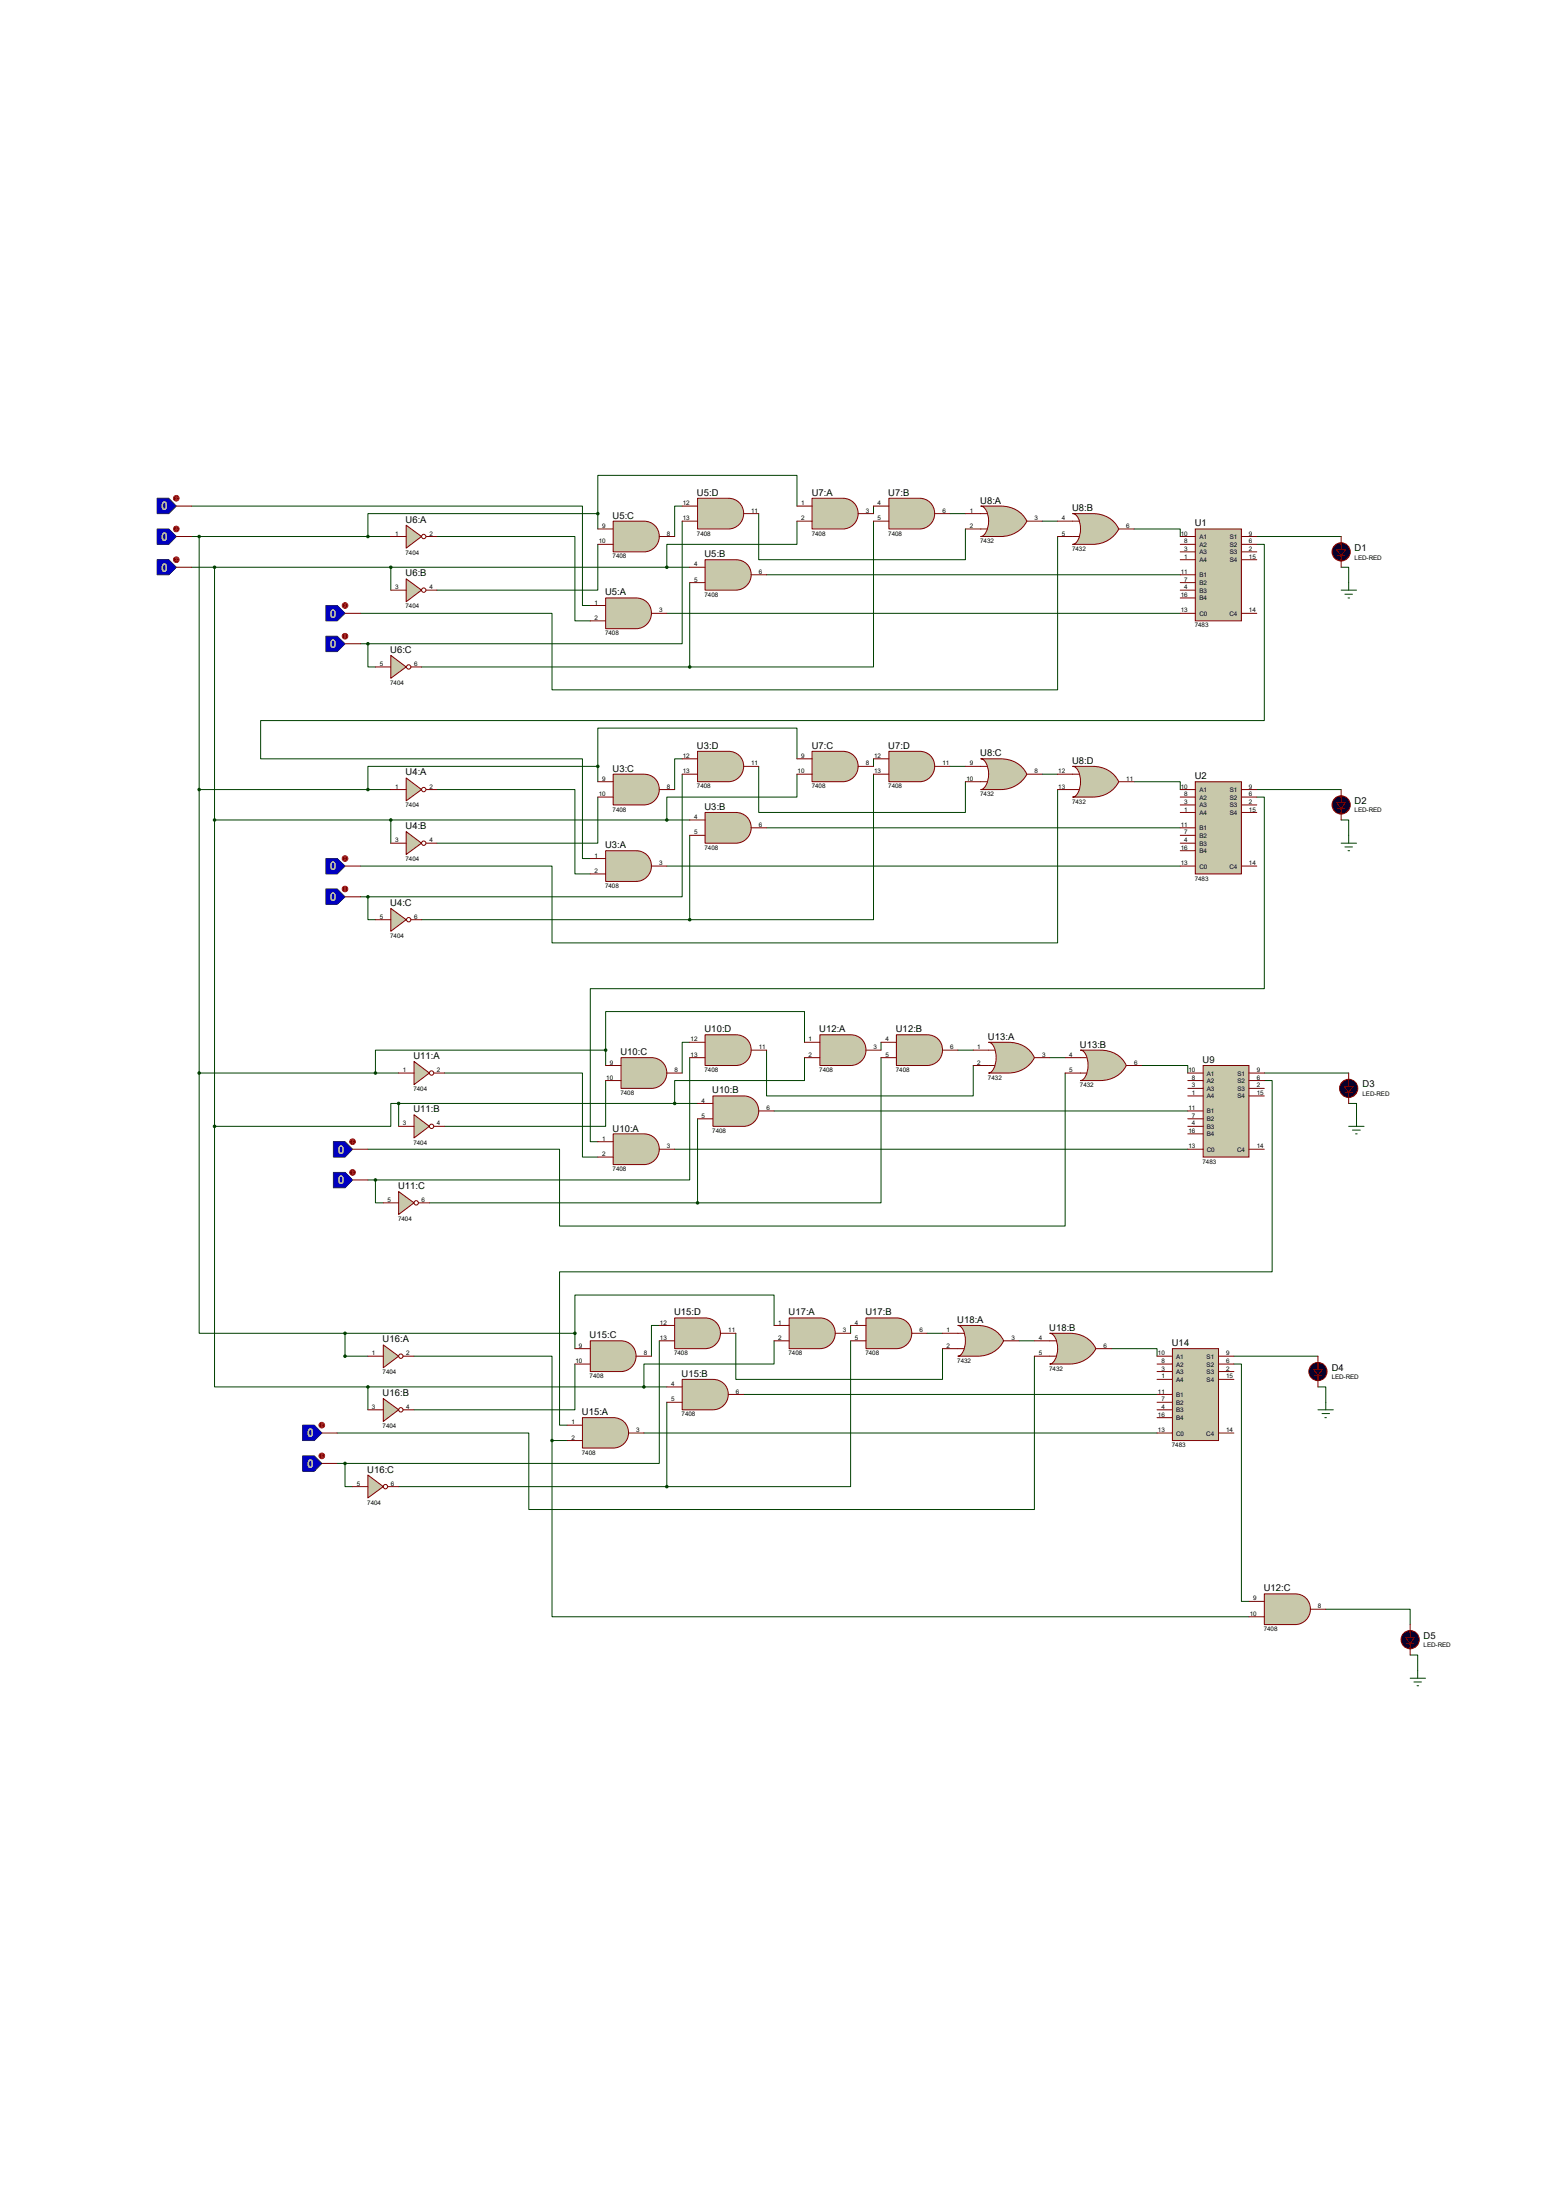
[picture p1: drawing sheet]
<svg xmlns="http://www.w3.org/2000/svg" width="210mm" height="297mm" viewBox="0 0 210 297" stroke-linecap="round" stroke-linejoin="round" font-family="sans-serif">
<g fill="none" stroke="#004000" stroke-width=".13">
<path d="M25.9 68.3h52.7v13.4h1.1M25.9 72.4h26.8M25.9 76.6h67.2M26.9 72.4v72.5M29 76.6v75.5M52.7 76.6v3.1M59 72.4h18.6v11.4h2.1M80.7 73.5v6.2h-21.7M80.7 69.3h-31v3.1M80.7 69.3v2.1M92.1 68.3h-1v4.1M92.1 70.4v16.5h-42.4"/>
<path d="M93.1 78.7v11.3M102.4 69.3v6.3h27.9v-4.2M103.5 77.6h55.8M107.6 68.3v-4.1h-26.9v5.1M107.6 70.4v3.1h-17.6v3.1M117.9 70.4v19.6h-24.8M117.9 68.3v1M128.2 69.3h2.1M140.7 70.4h2M142.7 72.4v20.7h-68.2v-10.3h-25.9M153.1 71.4h6.2v1M169.6 73.5h1v23.8h-135.4v5.1h43.4v13.5h1.1"/>
<path d="M169.6 72.4h11.4M181 76.6h1v2.1M48.6 86.9h1.1M49.7 86.9v3.1h1M56.9 90h36.2M90 82.8h69.3M26.9 106.6h25.8M29 110.7h64.1M52.7 110.7v3.1M59 106.6h18.6v11.4h2.1M80.7 107.6v6.2h-21.7M80.7 103.5h-31v3.1"/>
<path d="M80.7 103.5v2M90 116.9h69.3M92.1 102.4h-1v4.2M92.1 104.5v16.6h-42.4M93.1 112.8v11.4M102.4 103.5v6.2h27.9v-4.2M103.5 111.8h55.8M107.6 102.4v-4.1h-26.9v5.2M107.6 104.5v3.1h-17.6v3.1M117.9 104.5v19.7h-24.8M117.9 102.4v1.1M128.2 103.5h2.1"/>
<path d="M140.7 104.5h2M142.7 106.6v20.7h-68.2v-10.4h-25.9M153.1 105.5h6.2v1.1M169.6 107.6h1v25.9h-90.9v20.6h1M169.6 106.6h11.4M181 110.7h1v2.1M48.6 121.1h1.1M49.7 121.1v3.1h1M56.9 124.2h36.2M26.9 144.9v35.1h19.7M26.9 144.9h26.9M29 152.1v35.1h20.7"/>
<path d="M49.7 159.3h1M50.7 159.3v3.1h1M53.8 149h-1.1v3.1h-23.7M53.8 149v3.1M53.8 149h40.3M60 144.9h18.6v11.3h2.1M81.7 145.9v6.2h-21.7M81.7 141.8h-31v3.1M81.7 141.8v2M91.1 155.2h69.2M93.1 140.7h-1v4.2M93.1 142.8v16.5h-42.4"/>
<path d="M94.1 151v11.4M103.5 141.8v6.2h27.9v-4.2M104.5 150h55.8M108.6 140.7v-4.1h-26.9v5.2M108.6 142.8v3.1h-17.5v3.1M118.9 142.8v19.6h-24.8M118.9 140.7v1.1M129.3 141.8h2.1M141.7 142.8h2.1M143.8 144.9v20.6h-68.3v-10.3h-25.8M154.1 143.8h6.2v1.1M170.6 145.9h1.1v25.8h-96.2v20.7h1"/>
<path d="M170.6 144.9h11.4M182 149h1.1v2M58 162.4h36.1M89 178.9h-1.1v4.2M104.5 178.9v-4.1h-26.9v5.2M114.8 178.9v1.1M45.5 197.6h1.1M46.6 197.6v3.1h1M46.6 180v3.1h3.1M46.6 180h31M49.7 187.2v3.1M49.7 187.2h40.3"/>
<path d="M55.9 183.1h18.6v11.4M74.5 194.5v23.8h94.1M74.5 194.5h2M77.6 184.1v6.2h-21.7M77.6 180v2.1M86.9 193.5h69.3M89 181v16.6h-42.4M90 189.3v11.4M99.3 180v6.2h27.9v-4.1M100.4 188.3h55.8M104.5 181v3.1h-17.6v3.1M114.8 181v19.7h-24.8"/>
<path d="M125.1 180h2.1M137.5 181h2.1M139.6 183.1v20.7h-68.2v-10.3h-25.9M150 182.1h6.2v1M166.5 184.1h1.1v32.1h1M166.5 183.1h11.4M177.9 187.2h1v2.1M53.8 200.7h36.2M178.9 217.3h11.4v2M190.3 223.4h1v2.1"/>
</g>
<path d="M161.3 71.4h6.3v12.4h-6.3z" fill="#c8c8aa" stroke="#800000" stroke-width=".13"/>
<g fill="none" stroke="#800000" stroke-width=".13">
<path d="M159.3 72.4h2M159.3 73.5h2M159.3 74.5h2M159.3 75.6h2M159.3 77.6h2M159.3 78.7h2M159.3 79.7h2M167.6 72.4h2M167.6 73.5h2M167.6 74.5h2M167.6 75.6h2M159.3 80.7h2"/>
<path d="M159.3 82.8h2M167.6 82.8h2"/>
</g>
<path d="M21.2 67.3h1.6l1 1-1 1h-1.6z" fill="#0000c0" stroke="#000080" stroke-width=".13"/>
<path d="M23.8 68.3h2.1" fill="none" stroke="#800000" stroke-width=".13"/>
<circle cx="23.8" cy="67.3" r=".38" fill="#400000" stroke="#f00" stroke-width=".13"/>
<path d="M23.7 67.2l.1-.1v.4M23.7 67.4l.1 .1M23.8 67.1l.2 .1M24 67.4l-.2 .1" fill="none" stroke="#f00" stroke-width=".13"/>
<path d="M21.2 71.4h1.6l1 1-1 1.1h-1.6z" fill="#0000c0" stroke="#000080" stroke-width=".13"/>
<path d="M23.8 72.4h2.1" fill="none" stroke="#800000" stroke-width=".13"/>
<circle cx="23.8" cy="71.4" r=".38" fill="#400000" stroke="#f00" stroke-width=".13"/>
<path d="M23.7 71.3l.1-.1v.4M23.7 71.5l.1 .1M23.8 71.2l.2 .1M24 71.5l-.2 .1" fill="none" stroke="#f00" stroke-width=".13"/>
<path d="M21.2 75.6h1.6l1 1-1 1h-1.6z" fill="#0000c0" stroke="#000080" stroke-width=".13"/>
<path d="M23.8 76.6h2.1" fill="none" stroke="#800000" stroke-width=".13"/>
<circle cx="23.8" cy="75.6" r=".38" fill="#400000" stroke="#f00" stroke-width=".13"/>
<path d="M23.7 75.4h.1v.3M23.7 75.6l.1 .1M23.8 75.4h.2M24 75.6l-.2 .1" fill="none" stroke="#f00" stroke-width=".13"/>
<path d="M81.7 80.7h4.2a2.07 2.07 0 0 1 2 2.1 2.07 2.07 0 0 1-2 2.1h-4.2z" fill="#c8c8aa" stroke="#800000" stroke-width=".13"/>
<path d="M79.7 81.7h2M79.7 83.8h2M87.9 82.8h2.1" fill="none" stroke="#800000" stroke-width=".13"/>
<path d="M54.8 70.9l2.1 1.5-2.1 1.6z" fill="#c8c8aa" stroke="#800000" stroke-width=".13"/>
<g fill="none" stroke="#800000" stroke-width=".13">
<path d="M52.7 72.4h2.1M57.5 72.4h1.5"/>
<circle cx="57.2" cy="72.4" r=".3"/>
</g>
<path d="M95.2 75.6h4.1a2.05 2.05 0 0 1 2.1 2 2.05 2.05 0 0 1-2.1 2.1h-4.1z" fill="#c8c8aa" stroke="#800000" stroke-width=".13"/>
<path d="M93.1 76.6h2.1M93.1 78.7h2.1M101.4 77.6h2.1" fill="none" stroke="#800000" stroke-width=".13"/>
<path d="M82.8 70.4h4.1a2.07 2.07 0 0 1 2.1 2 2.07 2.07 0 0 1-2.1 2.1h-4.1z" fill="#c8c8aa" stroke="#800000" stroke-width=".13"/>
<path d="M80.7 71.4h2.1M80.7 73.5h2.1M89 72.4h2.1" fill="none" stroke="#800000" stroke-width=".13"/>
<path d="M54.8 78.1l2.1 1.6-2.1 1.5z" fill="#c8c8aa" stroke="#800000" stroke-width=".13"/>
<g fill="none" stroke="#800000" stroke-width=".13">
<path d="M52.7 79.7h2.1M57.5 79.7h1.5"/>
<circle cx="57.2" cy="79.7" r=".3"/>
</g>
<g fill="#004000" stroke="#004000" stroke-width=".13">
<circle cx="52.7" cy="76.6" r=".17"/>
<circle cx="49.7" cy="72.4" r=".17"/>
</g>
<path d="M94.1 67.3h4.2a2.07 2.07 0 0 1 2.1 2 2.07 2.07 0 0 1-2.1 2.1h-4.2z" fill="#c8c8aa" stroke="#800000" stroke-width=".13"/>
<path d="M92.1 68.3h2M92.1 70.4h2M100.4 69.3h2" fill="none" stroke="#800000" stroke-width=".13"/>
<path d="M44 85.9h1.5l1.1 1-1.1 1.1h-1.5z" fill="#0000c0" stroke="#000080" stroke-width=".13"/>
<path d="M46.6 86.9h2" fill="none" stroke="#800000" stroke-width=".13"/>
<circle cx="46.6" cy="85.9" r=".38" fill="#400000" stroke="#f00" stroke-width=".13"/>
<path d="M46.4 85.8l.2-.1v.4M46.5 86l.1 .1M46.6 85.7l.1 .1M46.7 86l-.1 .1" fill="none" stroke="#f00" stroke-width=".13"/>
<path d="M52.7 88.5l2.1 1.5-2.1 1.6z" fill="#c8c8aa" stroke="#800000" stroke-width=".13"/>
<g fill="none" stroke="#800000" stroke-width=".13">
<path d="M50.7 90h2M55.5 90h1.4"/>
<circle cx="55.2" cy="90" r=".3"/>
</g>
<circle cx="49.7" cy="86.9" r=".17" fill="#004000" stroke="#004000" stroke-width=".13"/>
<path d="M109.6 67.3h4.1a2.07 2.07 0 0 1 2.1 2 2.07 2.07 0 0 1-2.1 2.1h-4.1z" fill="#c8c8aa" stroke="#800000" stroke-width=".13"/>
<path d="M107.6 68.3h2M107.6 70.4h2M115.8 69.3h2.1" fill="none" stroke="#800000" stroke-width=".13"/>
<g fill="#004000" stroke="#004000" stroke-width=".13">
<circle cx="80.7" cy="69.3" r=".17"/>
<circle cx="90" cy="76.6" r=".17"/>
</g>
<path d="M120 67.3h4.1a2.07 2.07 0 0 1 2.1 2 2.07 2.07 0 0 1-2.1 2.1h-4.1z" fill="#c8c8aa" stroke="#800000" stroke-width=".13"/>
<path d="M117.9 68.3h2.1M117.9 70.4h2.1M126.2 69.3h2" fill="none" stroke="#800000" stroke-width=".13"/>
<circle cx="93.1" cy="90" r=".17" fill="#004000" stroke="#004000" stroke-width=".13"/>
<path d="M44 81.7h1.5l1.1 1.1-1.1 1h-1.5z" fill="#0000c0" stroke="#000080" stroke-width=".13"/>
<path d="M46.6 82.8h2" fill="none" stroke="#800000" stroke-width=".13"/>
<circle cx="46.6" cy="81.7" r=".38" fill="#400000" stroke="#f00" stroke-width=".13"/>
<path d="M46.4 81.7l.2-.2v.5M46.5 81.9l.1 .1M46.6 81.5l.1 .2M46.7 81.9l-.1 .1" fill="none" stroke="#f00" stroke-width=".13"/>
<path d="M132.4 68.3h2.7a3.8 3.8 0 0 1 3.5 2.1 3.9 3.9 0 0 1-3.5 2h-2.7a1.54 1.54 0 0 0 1-1.4 2.78 2.78 0 0 0-.7-2.6z" fill="#c8c8aa" stroke="#800000" stroke-width=".13"/>
<path d="M130.3 69.3h2.9M130.3 71.4h2.9M138.6 70.4h2.1" fill="none" stroke="#800000" stroke-width=".13"/>
<path d="M144.8 69.3h2.7a3.7 3.7 0 0 1 3.5 2.1 3.9 3.9 0 0 1-3.5 2.1h-2.7a1.49 1.49 0 0 0 1-1.4 2.91 2.91 0 0 0-.7-2.7z" fill="#c8c8aa" stroke="#800000" stroke-width=".13"/>
<path d="M142.7 70.4h2.9M142.7 72.4h2.9M151 71.4h2.1M180.5 75h1M181 72.4v1.8M181 75v1.6" fill="none" stroke="#800000" stroke-width=".13"/>
<g fill="#000" stroke="#800000" stroke-width=".13">
<path d="M180.4 74.2h1.2l-.6 .8z"/>
<circle cx="181" cy="74.5" r="1.23"/>
</g>
<path d="M181 79.7h2.1M182 78.7v1M181.5 80.2h1M181.9 80.7h.3" fill="none" stroke="#004000" stroke-width=".13"/>
<path d="M161.3 105.5h6.3v12.5h-6.3z" fill="#c8c8aa" stroke="#800000" stroke-width=".13"/>
<g fill="none" stroke="#800000" stroke-width=".13">
<path d="M159.3 106.6h2M159.3 107.6h2M159.3 108.7h2M159.3 109.7h2M159.3 111.8h2M159.3 112.8h2M159.3 113.8h2M159.3 114.9h2M159.3 116.9h2M167.6 106.6h2M167.6 107.6h2M167.6 108.7h2"/>
<path d="M167.6 109.7h2M167.6 116.9h2"/>
</g>
<path d="M81.7 114.9h4.2a2.07 2.07 0 0 1 2 2 2.07 2.07 0 0 1-2 2.1h-4.2z" fill="#c8c8aa" stroke="#800000" stroke-width=".13"/>
<path d="M79.7 115.9h2M79.7 118h2M87.9 116.9h2.1" fill="none" stroke="#800000" stroke-width=".13"/>
<path d="M54.8 105l2.1 1.6-2.1 1.5z" fill="#c8c8aa" stroke="#800000" stroke-width=".13"/>
<g fill="none" stroke="#800000" stroke-width=".13">
<path d="M52.7 106.6h2.1M57.5 106.6h1.5"/>
<circle cx="57.2" cy="106.6" r=".3"/>
</g>
<path d="M95.2 109.7h4.1a2.07 2.07 0 0 1 2.1 2.1 2.07 2.07 0 0 1-2.1 2h-4.1z" fill="#c8c8aa" stroke="#800000" stroke-width=".13"/>
<path d="M93.1 110.7h2.1M93.1 112.8h2.1M101.4 111.8h2.1" fill="none" stroke="#800000" stroke-width=".13"/>
<path d="M82.8 104.5h4.1a2.07 2.07 0 0 1 2.1 2.1 2.07 2.07 0 0 1-2.1 2.1h-4.1z" fill="#c8c8aa" stroke="#800000" stroke-width=".13"/>
<path d="M80.7 105.5h2.1M80.7 107.6h2.1M89 106.6h2.1" fill="none" stroke="#800000" stroke-width=".13"/>
<path d="M54.8 112.3l2.1 1.5-2.1 1.6z" fill="#c8c8aa" stroke="#800000" stroke-width=".13"/>
<g fill="none" stroke="#800000" stroke-width=".13">
<path d="M52.7 113.8h2.1M57.5 113.8h1.5"/>
<circle cx="57.2" cy="113.8" r=".3"/>
</g>
<g fill="#004000" stroke="#004000" stroke-width=".13">
<circle cx="52.7" cy="110.7" r=".17"/>
<circle cx="49.7" cy="106.6" r=".17"/>
</g>
<path d="M94.1 101.4h4.2a2.05 2.05 0 0 1 2.1 2.1 2.05 2.05 0 0 1-2.1 2h-4.2z" fill="#c8c8aa" stroke="#800000" stroke-width=".13"/>
<path d="M92.1 102.4h2M92.1 104.5h2M100.4 103.5h2" fill="none" stroke="#800000" stroke-width=".13"/>
<path d="M44 120h1.5l1.1 1.1-1.1 1h-1.5z" fill="#0000c0" stroke="#000080" stroke-width=".13"/>
<path d="M46.6 121.1h2" fill="none" stroke="#800000" stroke-width=".13"/>
<circle cx="46.6" cy="120" r=".38" fill="#400000" stroke="#f00" stroke-width=".13"/>
<path d="M46.4 119.9l.2-.1v.4M46.6 119.8l.1 .1M46.5 120.1l.1 .1M46.7 120.1l-.1 .1" fill="none" stroke="#f00" stroke-width=".13"/>
<path d="M52.7 122.6l2.1 1.6-2.1 1.5z" fill="#c8c8aa" stroke="#800000" stroke-width=".13"/>
<g fill="none" stroke="#800000" stroke-width=".13">
<path d="M50.7 124.2h2M55.5 124.2h1.4"/>
<circle cx="55.2" cy="124.2" r=".3"/>
</g>
<circle cx="49.7" cy="121.1" r=".17" fill="#004000" stroke="#004000" stroke-width=".13"/>
<path d="M109.6 101.4h4.1a2.05 2.05 0 0 1 2.1 2.1 2.05 2.05 0 0 1-2.1 2h-4.1z" fill="#c8c8aa" stroke="#800000" stroke-width=".13"/>
<path d="M107.6 102.4h2M107.6 104.5h2M115.8 103.5h2.1" fill="none" stroke="#800000" stroke-width=".13"/>
<g fill="#004000" stroke="#004000" stroke-width=".13">
<circle cx="80.7" cy="103.5" r=".17"/>
<circle cx="90" cy="110.7" r=".17"/>
</g>
<path d="M120 101.4h4.1a2.05 2.05 0 0 1 2.1 2.1 2.05 2.05 0 0 1-2.1 2h-4.1z" fill="#c8c8aa" stroke="#800000" stroke-width=".13"/>
<path d="M117.9 102.4h2.1M117.9 104.5h2.1M126.2 103.5h2" fill="none" stroke="#800000" stroke-width=".13"/>
<circle cx="93.1" cy="124.2" r=".17" fill="#004000" stroke="#004000" stroke-width=".13"/>
<path d="M44 115.9h1.5l1.1 1-1.1 1.1h-1.5z" fill="#0000c0" stroke="#000080" stroke-width=".13"/>
<path d="M46.6 116.9h2" fill="none" stroke="#800000" stroke-width=".13"/>
<circle cx="46.6" cy="115.9" r=".38" fill="#400000" stroke="#f00" stroke-width=".13"/>
<path d="M46.4 115.8l.2-.1v.4M46.5 116l.1 .1M46.6 115.7l.1 .1M46.7 116l-.1 .1" fill="none" stroke="#f00" stroke-width=".13"/>
<path d="M132.4 102.4h2.7a3.8 3.8 0 0 1 3.5 2.1 3.9 3.9 0 0 1-3.5 2.1h-2.7a1.54 1.54 0 0 0 1-1.4 2.88 2.88 0 0 0-.7-2.7z" fill="#c8c8aa" stroke="#800000" stroke-width=".13"/>
<path d="M130.3 103.5h2.9M130.3 105.5h2.9M138.6 104.5h2.1" fill="none" stroke="#800000" stroke-width=".13"/>
<path d="M144.8 103.5h2.7a3.8 3.8 0 0 1 3.5 2 3.8 3.8 0 0 1-3.5 2.1h-2.7a1.49 1.49 0 0 0 1-1.4 2.91 2.91 0 0 0-.7-2.6z" fill="#c8c8aa" stroke="#800000" stroke-width=".13"/>
<path d="M142.7 104.5h2.9M142.7 106.6h2.9M151 105.5h2.1M180.5 109.2h1M181 106.6v1.7M181 109.2v1.5" fill="none" stroke="#800000" stroke-width=".13"/>
<g fill="#000" stroke="#800000" stroke-width=".13">
<path d="M180.4 108.3h1.2l-.6 .9z"/>
<circle cx="181" cy="108.7" r="1.23"/>
</g>
<path d="M181 113.8h2.1M181.5 114.3h1M181.9 114.9h.3M182 112.8v1" fill="none" stroke="#004000" stroke-width=".13"/>
<g fill="#004000" stroke="#004000" stroke-width=".13">
<circle cx="26.9" cy="72.4" r=".17"/>
<circle cx="29" cy="76.6" r=".17"/>
</g>
<path d="M162.4 143.8h6.2v12.4h-6.2z" fill="#c8c8aa" stroke="#800000" stroke-width=".13"/>
<g fill="none" stroke="#800000" stroke-width=".13">
<path d="M160.3 144.9h2.1M160.3 145.9h2.1M160.3 146.9h2.1M160.3 148h2.1M160.3 150h2.1M160.3 151h2.1M160.3 152.1h2.1M160.3 153.1h2.1M160.3 155.2h2.1M168.6 144.9h2M168.6 145.9h2M168.6 146.9h2"/>
<path d="M168.6 148h2M168.6 155.2h2"/>
</g>
<path d="M82.8 153.1h4.1a2.07 2.07 0 0 1 2.1 2.1 2.07 2.07 0 0 1-2.1 2h-4.1z" fill="#c8c8aa" stroke="#800000" stroke-width=".13"/>
<path d="M80.7 154.1h2.1M80.7 156.2h2.1M89 155.2h2.1" fill="none" stroke="#800000" stroke-width=".13"/>
<path d="M55.9 143.3l2.1 1.6-2.1 1.5z" fill="#c8c8aa" stroke="#800000" stroke-width=".13"/>
<g fill="none" stroke="#800000" stroke-width=".13">
<path d="M53.8 144.9h2.1M58.5 144.9h1.5"/>
<circle cx="58.3" cy="144.9" r=".3"/>
</g>
<path d="M96.2 148h4.2a2.05 2.05 0 0 1 2 2 2.05 2.05 0 0 1-2 2.1h-4.2z" fill="#c8c8aa" stroke="#800000" stroke-width=".13"/>
<path d="M94.1 149h2.1M94.1 151h2.1M102.4 150h2.1" fill="none" stroke="#800000" stroke-width=".13"/>
<path d="M83.8 142.8h4.1a2.07 2.07 0 0 1 2.1 2.1 2.07 2.07 0 0 1-2.1 2h-4.1z" fill="#c8c8aa" stroke="#800000" stroke-width=".13"/>
<path d="M81.7 143.8h2.1M81.7 145.9h2.1M90 144.9h2.1" fill="none" stroke="#800000" stroke-width=".13"/>
<path d="M55.9 150.5l2.1 1.6-2.1 1.5z" fill="#c8c8aa" stroke="#800000" stroke-width=".13"/>
<g fill="none" stroke="#800000" stroke-width=".13">
<path d="M53.8 152.1h2.1M58.5 152.1h1.5"/>
<circle cx="58.3" cy="152.1" r=".3"/>
</g>
<g fill="#004000" stroke="#004000" stroke-width=".13">
<circle cx="53.8" cy="149" r=".17"/>
<circle cx="50.7" cy="144.9" r=".17"/>
</g>
<path d="M95.2 139.7h4.1a2.07 2.07 0 0 1 2.1 2.1 2.07 2.07 0 0 1-2.1 2h-4.1z" fill="#c8c8aa" stroke="#800000" stroke-width=".13"/>
<path d="M93.1 140.7h2.1M93.1 142.8h2.1M101.4 141.8h2.1" fill="none" stroke="#800000" stroke-width=".13"/>
<path d="M45 158.3h1.6l1 1-1 1.1h-1.6z" fill="#0000c0" stroke="#000080" stroke-width=".13"/>
<path d="M47.6 159.3h2.1" fill="none" stroke="#800000" stroke-width=".13"/>
<circle cx="47.6" cy="158.3" r=".38" fill="#400000" stroke="#f00" stroke-width=".13"/>
<path d="M47.5 158.2l.1-.1v.4M47.5 158.4l.1 .1M47.6 158.1l.2 .1M47.8 158.4l-.2 .1" fill="none" stroke="#f00" stroke-width=".13"/>
<path d="M53.8 160.9l2.1 1.5-2.1 1.6z" fill="#c8c8aa" stroke="#800000" stroke-width=".13"/>
<g fill="none" stroke="#800000" stroke-width=".13">
<path d="M51.7 162.4h2.1M56.5 162.4h1.5"/>
<circle cx="56.2" cy="162.4" r=".3"/>
</g>
<circle cx="50.7" cy="159.3" r=".17" fill="#004000" stroke="#004000" stroke-width=".13"/>
<path d="M110.7 139.7h4.1a2.07 2.07 0 0 1 2.1 2.1 2.07 2.07 0 0 1-2.1 2h-4.1z" fill="#c8c8aa" stroke="#800000" stroke-width=".13"/>
<path d="M108.6 140.7h2.1M108.6 142.8h2.1M116.9 141.8h2" fill="none" stroke="#800000" stroke-width=".13"/>
<g fill="#004000" stroke="#004000" stroke-width=".13">
<circle cx="81.7" cy="141.8" r=".17"/>
<circle cx="91.1" cy="149" r=".17"/>
</g>
<path d="M121 139.7h4.1a2.07 2.07 0 0 1 2.1 2.1 2.07 2.07 0 0 1-2.1 2h-4.1z" fill="#c8c8aa" stroke="#800000" stroke-width=".13"/>
<path d="M118.9 140.7h2.1M118.9 142.8h2.1M127.2 141.8h2.1" fill="none" stroke="#800000" stroke-width=".13"/>
<circle cx="94.1" cy="162.4" r=".17" fill="#004000" stroke="#004000" stroke-width=".13"/>
<path d="M45 154.1h1.6l1 1.1-1 1h-1.6z" fill="#0000c0" stroke="#000080" stroke-width=".13"/>
<path d="M47.6 155.2h2.1" fill="none" stroke="#800000" stroke-width=".13"/>
<circle cx="47.6" cy="154.1" r=".38" fill="#400000" stroke="#f00" stroke-width=".13"/>
<path d="M47.5 154l.1-.1v.4M47.5 154.2l.1 .1M47.6 153.9l.2 .1M47.8 154.2l-.2 .1" fill="none" stroke="#f00" stroke-width=".13"/>
<path d="M133.4 140.7h2.7a3.7 3.7 0 0 1 3.5 2.1 3.8 3.8 0 0 1-3.5 2.1h-2.7a1.51 1.51 0 0 0 1-1.5 2.98 2.98 0 0 0-.7-2.6z" fill="#c8c8aa" stroke="#800000" stroke-width=".13"/>
<path d="M131.4 141.8h2.8M131.4 143.8h2.8M139.6 142.8h2.1" fill="none" stroke="#800000" stroke-width=".13"/>
<path d="M145.8 141.8h2.7a3.7 3.7 0 0 1 3.5 2 3.8 3.8 0 0 1-3.5 2.1h-2.7a1.5 1.5 0 0 0 1-1.4 2.94 2.94 0 0 0-.7-2.6z" fill="#c8c8aa" stroke="#800000" stroke-width=".13"/>
<path d="M143.8 142.8h2.8M143.8 144.9h2.8M152 143.8h2.1M181.5 147.4h1M182 144.9v1.7M182 147.4v1.6" fill="none" stroke="#800000" stroke-width=".13"/>
<g fill="#000" stroke="#800000" stroke-width=".13">
<path d="M181.4 146.6h1.3l-.7 .8z"/>
<circle cx="182" cy="146.9" r="1.23"/>
</g>
<path d="M182 152.1h2.1M182.5 152.6h1.1M183 153.1h.2M183.1 151v1.1" fill="none" stroke="#004000" stroke-width=".13"/>
<g fill="#004000" stroke="#004000" stroke-width=".13">
<circle cx="26.9" cy="106.6" r=".17"/>
<circle cx="29" cy="110.7" r=".17"/>
</g>
<path d="M158.2 182.1h6.3v12.4h-6.3z" fill="#c8c8aa" stroke="#800000" stroke-width=".13"/>
<g fill="none" stroke="#800000" stroke-width=".13">
<path d="M156.2 183.1h2M156.2 184.1h2M156.2 185.2h2M156.2 186.2h2M156.2 188.3h2M156.2 189.3h2M156.2 190.3h2M156.2 191.4h2M156.2 193.5h2M164.5 183.1h2M164.5 184.1h2M164.5 185.2h2"/>
<path d="M164.5 186.2h2M164.5 193.5h2"/>
</g>
<path d="M78.6 191.4h4.2a2.05 2.05 0 0 1 2 2 2.05 2.05 0 0 1-2 2.1h-4.2z" fill="#c8c8aa" stroke="#800000" stroke-width=".13"/>
<path d="M76.5 192.4h2.1M76.5 194.5h2.1M84.8 193.5h2.1" fill="none" stroke="#800000" stroke-width=".13"/>
<path d="M51.7 181.6l2.1 1.5-2.1 1.6z" fill="#c8c8aa" stroke="#800000" stroke-width=".13"/>
<g fill="none" stroke="#800000" stroke-width=".13">
<path d="M49.7 183.1h2M54.4 183.1h1.5"/>
<circle cx="54.1" cy="183.1" r=".3"/>
</g>
<path d="M92.1 186.2h4.1a2.05 2.05 0 0 1 2.1 2.1 2.05 2.05 0 0 1-2.1 2h-4.1z" fill="#c8c8aa" stroke="#800000" stroke-width=".13"/>
<path d="M90 187.2h2.1M90 189.3h2.1M98.3 188.3h2.1" fill="none" stroke="#800000" stroke-width=".13"/>
<path d="M79.7 181h4.1a2.07 2.07 0 0 1 2.1 2.1 2.07 2.07 0 0 1-2.1 2.1h-4.1z" fill="#c8c8aa" stroke="#800000" stroke-width=".13"/>
<path d="M77.6 182.1h2.1M77.6 184.1h2.1M85.9 183.1h2" fill="none" stroke="#800000" stroke-width=".13"/>
<path d="M51.7 188.8l2.1 1.5-2.1 1.6z" fill="#c8c8aa" stroke="#800000" stroke-width=".13"/>
<g fill="none" stroke="#800000" stroke-width=".13">
<path d="M49.7 190.3h2M54.4 190.3h1.5"/>
<circle cx="54.1" cy="190.3" r=".3"/>
</g>
<g fill="#004000" stroke="#004000" stroke-width=".13">
<circle cx="49.7" cy="187.2" r=".17"/>
<circle cx="46.6" cy="183.1" r=".17"/>
</g>
<path d="M91.1 177.9h4.1a2.07 2.07 0 0 1 2 2.1 2.07 2.07 0 0 1-2 2.1h-4.1z" fill="#c8c8aa" stroke="#800000" stroke-width=".13"/>
<path d="M89 178.9h2.1M89 181h2.1M97.2 180h2.1" fill="none" stroke="#800000" stroke-width=".13"/>
<path d="M40.9 196.6h1.5l1 1-1 1h-1.5z" fill="#0000c0" stroke="#000080" stroke-width=".13"/>
<path d="M43.4 197.6h2.1" fill="none" stroke="#800000" stroke-width=".13"/>
<circle cx="43.4" cy="196.6" r=".38" fill="#400000" stroke="#f00" stroke-width=".13"/>
<path d="M43.3 196.4l.2-.1-.1 .5M43.4 196.6v.2M43.4 196.3l.2 .1M43.6 196.6l-.2 .2" fill="none" stroke="#f00" stroke-width=".13"/>
<path d="M49.7 199.1l2 1.6-2 1.5z" fill="#c8c8aa" stroke="#800000" stroke-width=".13"/>
<g fill="none" stroke="#800000" stroke-width=".13">
<path d="M47.6 200.7h2.1M52.4 200.7h1.4"/>
<circle cx="52" cy="200.7" r=".3"/>
</g>
<circle cx="46.6" cy="197.6" r=".17" fill="#004000" stroke="#004000" stroke-width=".13"/>
<path d="M106.5 177.9h4.2a2.07 2.07 0 0 1 2 2.1 2.07 2.07 0 0 1-2 2.1h-4.2z" fill="#c8c8aa" stroke="#800000" stroke-width=".13"/>
<path d="M104.5 178.9h2M104.5 181h2M112.7 180h2.1" fill="none" stroke="#800000" stroke-width=".13"/>
<g fill="#004000" stroke="#004000" stroke-width=".13">
<circle cx="77.6" cy="180" r=".17"/>
<circle cx="86.9" cy="187.2" r=".17"/>
</g>
<path d="M116.9 177.9h4.1a2.07 2.07 0 0 1 2.1 2.1 2.07 2.07 0 0 1-2.1 2.1h-4.1z" fill="#c8c8aa" stroke="#800000" stroke-width=".13"/>
<path d="M114.8 178.9h2.1M114.8 181h2.1M123.1 180h2" fill="none" stroke="#800000" stroke-width=".13"/>
<circle cx="90" cy="200.7" r=".17" fill="#004000" stroke="#004000" stroke-width=".13"/>
<path d="M40.9 192.4h1.5l1 1.1-1 1h-1.5z" fill="#0000c0" stroke="#000080" stroke-width=".13"/>
<path d="M43.4 193.5h2.1" fill="none" stroke="#800000" stroke-width=".13"/>
<circle cx="43.4" cy="192.4" r=".38" fill="#400000" stroke="#f00" stroke-width=".13"/>
<path d="M43.3 192.3l.2-.1-.1 .4M43.4 192.5v.1M43.4 192.2l.2 .1M43.6 192.5l-.2 .1" fill="none" stroke="#f00" stroke-width=".13"/>
<path d="M129.3 178.9h2.7a3.8 3.8 0 0 1 3.5 2.1 3.8 3.8 0 0 1-3.5 2.1h-2.7a1.51 1.51 0 0 0 .9-1.4 2.98 2.98 0 0 0-.6-2.7z" fill="#c8c8aa" stroke="#800000" stroke-width=".13"/>
<path d="M127.2 180h2.9M127.2 182.1h2.9M135.5 181h2" fill="none" stroke="#800000" stroke-width=".13"/>
<path d="M141.7 180h2.7a3.8 3.8 0 0 1 3.5 2.1 3.9 3.9 0 0 1-3.5 2h-2.7a1.54 1.54 0 0 0 1-1.4 2.86 2.86 0 0 0-.7-2.6z" fill="#c8c8aa" stroke="#800000" stroke-width=".13"/>
<path d="M139.6 181h2.9M139.6 183.1h2.9M147.9 182.1h2.1M177.4 185.7h1M177.9 183.1v1.8M177.9 185.7v1.5" fill="none" stroke="#800000" stroke-width=".13"/>
<g fill="#000" stroke="#800000" stroke-width=".13">
<path d="M177.3 184.9h1.2l-.6 .8z"/>
<circle cx="177.9" cy="185.2" r="1.23"/>
</g>
<path d="M177.9 190.3h2.1M178.4 190.8h1.1M178.8 191.4h.2M178.9 189.3v1" fill="none" stroke="#004000" stroke-width=".13"/>
<g fill="#004000" stroke="#004000" stroke-width=".13">
<circle cx="26.9" cy="144.9" r=".17"/>
<circle cx="46.6" cy="180" r=".17"/>
<circle cx="29" cy="152.1" r=".17"/>
</g>
<path d="M170.6 215.2h4.2a2.07 2.07 0 0 1 2.1 2.1 2.07 2.07 0 0 1-2.1 2h-4.2z" fill="#c8c8aa" stroke="#800000" stroke-width=".13"/>
<path d="M168.6 216.2h2M168.6 218.3h2M176.9 217.3h2M190.3 219.3v1.8M189.8 221.9h1M190.3 221.9v1.5" fill="none" stroke="#800000" stroke-width=".13"/>
<circle cx="74.5" cy="194.5" r=".17" fill="#004000" stroke="#004000" stroke-width=".13"/>
<g fill="#000" stroke="#800000" stroke-width=".13">
<path d="M189.7 221.1h1.2l-.6 .8z"/>
<circle cx="190.3" cy="221.4" r="1.23"/>
</g>
<path d="M190.3 226.6h2.1M190.8 227.1h1.1M191.3 227.6h.2M191.3 225.5v1.1" fill="none" stroke="#004000" stroke-width=".13"/>
<g font-size="1.7" fill="#c0c0c0">
<text x="21.8" y="68.9">0</text>
<text x="21.8" y="73">0</text>
<text x="21.8" y="77.2">0</text>
<text x="44.5" y="83.4">0</text>
<text x="44.5" y="87.5">0</text>
<text x="44.5" y="117.5">0</text>
<text x="44.5" y="121.7">0</text>
<text x="45.6" y="155.7">0</text>
<text x="45.6" y="159.9">0</text>
<text x="41.4" y="194.1">0</text>
<text x="41.4" y="198.2">0</text>
</g>
<g font-size="1.3">
<text x="54.7" y="70.6">U6:A</text>
<text x="82.7" y="70">U5:C</text>
<text x="94.1" y="66.9">U5:D</text>
<text x="109.6" y="66.9">U7:A</text>
<text x="119.9" y="66.9">U7:B</text>
<text x="132.3" y="68">U8:A</text>
<text x="144.7" y="69">U8:B</text>
<text x="161.2" y="71.1">U1</text>
<text x="54.7" y="77.8">U6:B</text>
<text x="95.1" y="75.2">U5:B</text>
<text x="182.8" y="74.4">D1</text>
<text x="81.7" y="80.4">U5:A</text>
<text x="52.7" y="88.1">U6:C</text>
<text x="94.1" y="101.1">U3:D</text>
<text x="109.6" y="101.1">U7:C</text>
<text x="119.9" y="101.1">U7:D</text>
<text x="54.7" y="104.7">U4:A</text>
<text x="82.7" y="104.2">U3:C</text>
<text x="132.3" y="102.1">U8:C</text>
<text x="144.7" y="103.1">U8:D</text>
<text x="161.2" y="105.2">U2</text>
<text x="54.7" y="111.9">U4:B</text>
<text x="95.1" y="109.3">U3:B</text>
<text x="182.8" y="108.5">D2</text>
<text x="81.7" y="114.5">U3:A</text>
<text x="52.7" y="122.3">U4:C</text>
<text x="55.8" y="143">U11:A</text>
<text x="83.7" y="142.5">U10:C</text>
<text x="95.1" y="139.4">U10:D</text>
<text x="110.6" y="139.4">U12:A</text>
<text x="120.9" y="139.4">U12:B</text>
<text x="133.3" y="140.4">U13:A</text>
<text x="145.8" y="141.4">U13:B</text>
<text x="162.3" y="143.5">U9</text>
<text x="96.1" y="147.6">U10:B</text>
<text x="183.9" y="146.8">D3</text>
<text x="55.8" y="150.2">U11:B</text>
<text x="82.7" y="152.8">U10:A</text>
<text x="53.7" y="160.5">U11:C</text>
<text x="91" y="177.6">U15:D</text>
<text x="106.4" y="177.6">U17:A</text>
<text x="116.8" y="177.6">U17:B</text>
<text x="129.2" y="178.6">U18:A</text>
<text x="141.6" y="179.7">U18:B</text>
<text x="51.6" y="181.2">U16:A</text>
<text x="79.6" y="180.7">U15:C</text>
<text x="92" y="185.9">U15:B</text>
<text x="158.2" y="181.7">U14</text>
<text x="179.7" y="185">D4</text>
<text x="51.6" y="188.5">U16:B</text>
<text x="78.5" y="191.1">U15:A</text>
<text x="49.6" y="198.8">U16:C</text>
<text x="170.6" y="214.8">U12:C</text>
<text x="192.2" y="221.2">D5</text>
</g>
<g font-size=".8">
<text x="81.3" y="71.3">9</text>
<text x="92.2" y="68.2">12</text>
<text x="92.2" y="70.2">13</text>
<text x="101.4" y="69.2">11</text>
<text x="108.1" y="68.2">1</text>
<text x="108.1" y="70.2">2</text>
<text x="116.9" y="69.2">3</text>
<text x="118.4" y="68.2">4</text>
<text x="118.4" y="70.2">5</text>
<text x="127.2" y="69.2">6</text>
<text x="130.9" y="69.2">1</text>
<text x="130.9" y="71.3">2</text>
<text x="139.6" y="70.2">3</text>
<text x="143.3" y="70.2">4</text>
<text x="152" y="71.3">6</text>
<text x="53.3" y="72.3">1</text>
<text x="54.7" y="74.9">7404</text>
<text x="58" y="72.3">2</text>
<text x="80.8" y="73.4">10</text>
<text x="82.7" y="75.4">7408</text>
<text x="90" y="72.3">8</text>
<text x="93.7" y="76.5">4</text>
<text x="94.1" y="72.3">7408</text>
<text x="102.4" y="77.5">6</text>
<text x="109.6" y="72.3">7408</text>
<text x="119.9" y="72.3">7408</text>
<text x="132.3" y="73.3">7432</text>
<text x="143.3" y="72.3">5</text>
<text x="144.7" y="74.4">7432</text>
<text x="159.4" y="72.3">10</text>
<text x="159.4" y="77.5">11</text>
<text x="159.9" y="73.4">8</text>
<text x="159.9" y="74.4">3</text>
<text x="159.9" y="75.4">1</text>
<text x="161.9" y="72.8">A1</text>
<text x="161.9" y="73.8">A2</text>
<text x="161.9" y="74.8">A3</text>
<text x="161.9" y="75.9">A4</text>
<text x="161.9" y="77.9">B1</text>
<text x="166" y="72.8">S1</text>
<text x="166" y="73.8">S2</text>
<text x="166" y="74.8">S3</text>
<text x="166" y="75.9">S4</text>
<text x="168.6" y="72.3">9</text>
<text x="168.6" y="73.4">6</text>
<text x="168.6" y="74.4">2</text>
<text x="168.6" y="75.4">15</text>
<text x="182.8" y="75.6">LED-RED</text>
<text x="53.3" y="79.5">3</text>
<text x="54.7" y="82.1">7404</text>
<text x="58" y="79.5">4</text>
<text x="80.2" y="81.6">1</text>
<text x="80.2" y="83.7">2</text>
<text x="89" y="82.7">3</text>
<text x="93.7" y="78.5">5</text>
<text x="95.1" y="80.6">7408</text>
<text x="159.4" y="80.6">16</text>
<text x="159.4" y="82.7">13</text>
<text x="159.9" y="78.5">7</text>
<text x="159.9" y="79.5">4</text>
<text x="161.9" y="79">B2</text>
<text x="161.9" y="80">B3</text>
<text x="161.9" y="81.1">B4</text>
<text x="161.9" y="83.1">C0</text>
<text x="165.9" y="83.1">C4</text>
<text x="168.6" y="82.7">14</text>
<text x="51.3" y="89.9">5</text>
<text x="55.9" y="89.9">6</text>
<text x="81.7" y="85.7">7408</text>
<text x="161.2" y="84.7">7483</text>
<text x="52.7" y="92.5">7404</text>
<text x="53.3" y="106.5">1</text>
<text x="58" y="106.5">2</text>
<text x="80.8" y="107.5">10</text>
<text x="81.3" y="105.4">9</text>
<text x="90" y="106.5">8</text>
<text x="92.2" y="102.3">12</text>
<text x="92.2" y="104.4">13</text>
<text x="94.1" y="106.4">7408</text>
<text x="101.4" y="103.3">11</text>
<text x="107.7" y="104.4">10</text>
<text x="108.1" y="102.3">9</text>
<text x="109.6" y="106.4">7408</text>
<text x="116.9" y="103.3">8</text>
<text x="118" y="102.3">12</text>
<text x="118" y="104.4">13</text>
<text x="119.9" y="106.4">7408</text>
<text x="127.2" y="103.3">11</text>
<text x="130.4" y="105.4">10</text>
<text x="130.9" y="103.3">9</text>
<text x="132.3" y="107.5">7432</text>
<text x="139.6" y="104.4">8</text>
<text x="142.8" y="104.4">12</text>
<text x="142.8" y="106.5">13</text>
<text x="152" y="105.4">11</text>
<text x="159.4" y="106.5">10</text>
<text x="159.9" y="107.5">8</text>
<text x="161.9" y="106.9">A1</text>
<text x="161.9" y="108">A2</text>
<text x="166" y="106.9">S1</text>
<text x="166" y="108">S2</text>
<text x="168.6" y="106.5">9</text>
<text x="168.6" y="107.5">6</text>
<text x="53.3" y="113.7">3</text>
<text x="54.7" y="109">7404</text>
<text x="58" y="113.7">4</text>
<text x="82.7" y="109.6">7408</text>
<text x="93.7" y="110.6">4</text>
<text x="93.7" y="112.6">5</text>
<text x="102.4" y="111.6">6</text>
<text x="144.7" y="108.5">7432</text>
<text x="159.4" y="111.6">11</text>
<text x="159.9" y="108.5">3</text>
<text x="159.9" y="109.6">1</text>
<text x="159.9" y="112.6">7</text>
<text x="159.9" y="113.7">4</text>
<text x="161.9" y="109">A3</text>
<text x="161.9" y="110">A4</text>
<text x="161.9" y="112.1">B1</text>
<text x="161.9" y="113.1">B2</text>
<text x="166" y="109">S3</text>
<text x="166" y="110">S4</text>
<text x="168.6" y="108.5">2</text>
<text x="168.6" y="109.6">15</text>
<text x="182.8" y="109.7">LED-RED</text>
<text x="54.7" y="116.2">7404</text>
<text x="80.2" y="115.8">1</text>
<text x="80.2" y="117.9">2</text>
<text x="81.7" y="119.9">7408</text>
<text x="89" y="116.8">3</text>
<text x="95.1" y="114.7">7408</text>
<text x="159.4" y="114.7">16</text>
<text x="159.4" y="116.8">13</text>
<text x="161.2" y="118.9">7483</text>
<text x="161.9" y="114.2">B3</text>
<text x="161.9" y="115.2">B4</text>
<text x="161.9" y="117.3">C0</text>
<text x="165.9" y="117.3">C4</text>
<text x="168.6" y="116.8">14</text>
<text x="51.3" y="124">5</text>
<text x="55.9" y="124">6</text>
<text x="52.7" y="126.6">7404</text>
<text x="82.3" y="143.7">9</text>
<text x="93.2" y="140.6">12</text>
<text x="93.2" y="142.7">13</text>
<text x="102.4" y="141.6">11</text>
<text x="109.1" y="140.6">1</text>
<text x="109.1" y="142.7">2</text>
<text x="117.9" y="141.6">3</text>
<text x="119.5" y="140.6">4</text>
<text x="119.5" y="142.7">5</text>
<text x="128.2" y="141.6">6</text>
<text x="131.9" y="141.6">1</text>
<text x="131.9" y="143.7">2</text>
<text x="140.7" y="142.7">3</text>
<text x="144.3" y="142.7">4</text>
<text x="153.1" y="143.7">6</text>
<text x="54.4" y="144.7">1</text>
<text x="55.8" y="147.3">7404</text>
<text x="59" y="144.7">2</text>
<text x="81.8" y="145.8">10</text>
<text x="83.7" y="147.8">7408</text>
<text x="91.1" y="144.7">8</text>
<text x="94.7" y="148.8">4</text>
<text x="95.1" y="144.7">7408</text>
<text x="103.5" y="149.9">6</text>
<text x="110.6" y="144.7">7408</text>
<text x="120.9" y="144.7">7408</text>
<text x="133.3" y="145.8">7432</text>
<text x="144.3" y="144.7">5</text>
<text x="145.8" y="146.8">7432</text>
<text x="160.4" y="144.7">10</text>
<text x="160.4" y="149.9">11</text>
<text x="160.9" y="145.8">8</text>
<text x="160.9" y="146.8">3</text>
<text x="160.9" y="147.8">1</text>
<text x="162.9" y="145.2">A1</text>
<text x="162.9" y="146.2">A2</text>
<text x="162.9" y="147.3">A3</text>
<text x="162.9" y="148.3">A4</text>
<text x="167" y="145.2">S1</text>
<text x="167" y="146.2">S2</text>
<text x="167" y="147.3">S3</text>
<text x="167" y="148.3">S4</text>
<text x="169.6" y="144.7">9</text>
<text x="169.6" y="145.8">6</text>
<text x="169.6" y="146.8">2</text>
<text x="169.6" y="147.8">15</text>
<text x="183.9" y="148">LED-RED</text>
<text x="54.4" y="151.9">3</text>
<text x="55.8" y="154.5">7404</text>
<text x="59" y="151.9">4</text>
<text x="81.3" y="154">1</text>
<text x="90" y="155">3</text>
<text x="94.7" y="150.9">5</text>
<text x="96.1" y="153">7408</text>
<text x="160.4" y="153">16</text>
<text x="160.4" y="155">13</text>
<text x="160.9" y="150.9">7</text>
<text x="160.9" y="151.9">4</text>
<text x="162.9" y="150.3">B1</text>
<text x="162.9" y="151.4">B2</text>
<text x="162.9" y="152.4">B3</text>
<text x="162.9" y="153.4">B4</text>
<text x="162.9" y="155.5">C0</text>
<text x="167" y="155.5">C4</text>
<text x="169.6" y="155">14</text>
<text x="81.3" y="156.1">2</text>
<text x="82.7" y="158.1">7408</text>
<text x="162.3" y="157.1">7483</text>
<text x="52.3" y="162.3">5</text>
<text x="53.7" y="164.8">7404</text>
<text x="56.9" y="162.3">6</text>
<text x="89.1" y="178.8">12</text>
<text x="98.3" y="179.9">11</text>
<text x="105" y="178.8">1</text>
<text x="113.7" y="179.9">3</text>
<text x="115.4" y="178.8">4</text>
<text x="124.1" y="179.9">6</text>
<text x="127.8" y="179.9">1</text>
<text x="50.2" y="183">1</text>
<text x="51.6" y="185.5">7404</text>
<text x="54.8" y="183">2</text>
<text x="77.7" y="184">10</text>
<text x="78.1" y="181.9">9</text>
<text x="86.9" y="183">8</text>
<text x="89.1" y="180.9">13</text>
<text x="91" y="183">7408</text>
<text x="105" y="180.9">2</text>
<text x="106.4" y="183">7408</text>
<text x="115.4" y="180.9">5</text>
<text x="116.8" y="183">7408</text>
<text x="127.8" y="181.9">2</text>
<text x="129.2" y="184">7432</text>
<text x="136.5" y="180.9">3</text>
<text x="140.2" y="180.9">4</text>
<text x="140.2" y="183">5</text>
<text x="141.6" y="185">7432</text>
<text x="148.9" y="181.9">6</text>
<text x="156.3" y="183">10</text>
<text x="156.8" y="184">8</text>
<text x="156.8" y="185">3</text>
<text x="158.7" y="183.4">A1</text>
<text x="158.7" y="184.5">A2</text>
<text x="158.7" y="185.5">A3</text>
<text x="162.9" y="183.4">S1</text>
<text x="162.9" y="184.5">S2</text>
<text x="162.9" y="185.5">S3</text>
<text x="165.5" y="183">9</text>
<text x="165.5" y="184">6</text>
<text x="165.5" y="185">2</text>
<text x="50.2" y="190.2">3</text>
<text x="54.8" y="190.2">4</text>
<text x="79.6" y="186.1">7408</text>
<text x="90.6" y="187.1">4</text>
<text x="90.6" y="189.2">5</text>
<text x="92" y="191.2">7408</text>
<text x="99.3" y="188.1">6</text>
<text x="156.3" y="188.1">11</text>
<text x="156.3" y="191.3">16</text>
<text x="156.8" y="186.1">1</text>
<text x="156.8" y="189.2">7</text>
<text x="156.8" y="190.2">4</text>
<text x="158.7" y="186.6">A4</text>
<text x="158.7" y="188.6">B1</text>
<text x="158.7" y="189.7">B2</text>
<text x="158.7" y="190.7">B3</text>
<text x="158.7" y="191.7">B4</text>
<text x="162.9" y="186.6">S4</text>
<text x="165.5" y="186.1">15</text>
<text x="179.7" y="186.2">LED-RED</text>
<text x="51.6" y="192.8">7404</text>
<text x="77.1" y="192.3">1</text>
<text x="77.1" y="194.4">2</text>
<text x="78.5" y="196.4">7408</text>
<text x="85.9" y="193.3">3</text>
<text x="156.3" y="193.3">13</text>
<text x="158.2" y="195.4">7483</text>
<text x="158.7" y="193.8">C0</text>
<text x="162.8" y="193.8">C4</text>
<text x="165.5" y="193.3">14</text>
<text x="48.2" y="200.6">5</text>
<text x="49.6" y="203.1">7404</text>
<text x="52.7" y="200.6">6</text>
<text x="168.7" y="218.1">10</text>
<text x="169.2" y="216.1">9</text>
<text x="170.6" y="220.2">7408</text>
<text x="177.9" y="217.1">8</text>
<text x="192.2" y="222.4">LED-RED</text>
</g>
</svg>
